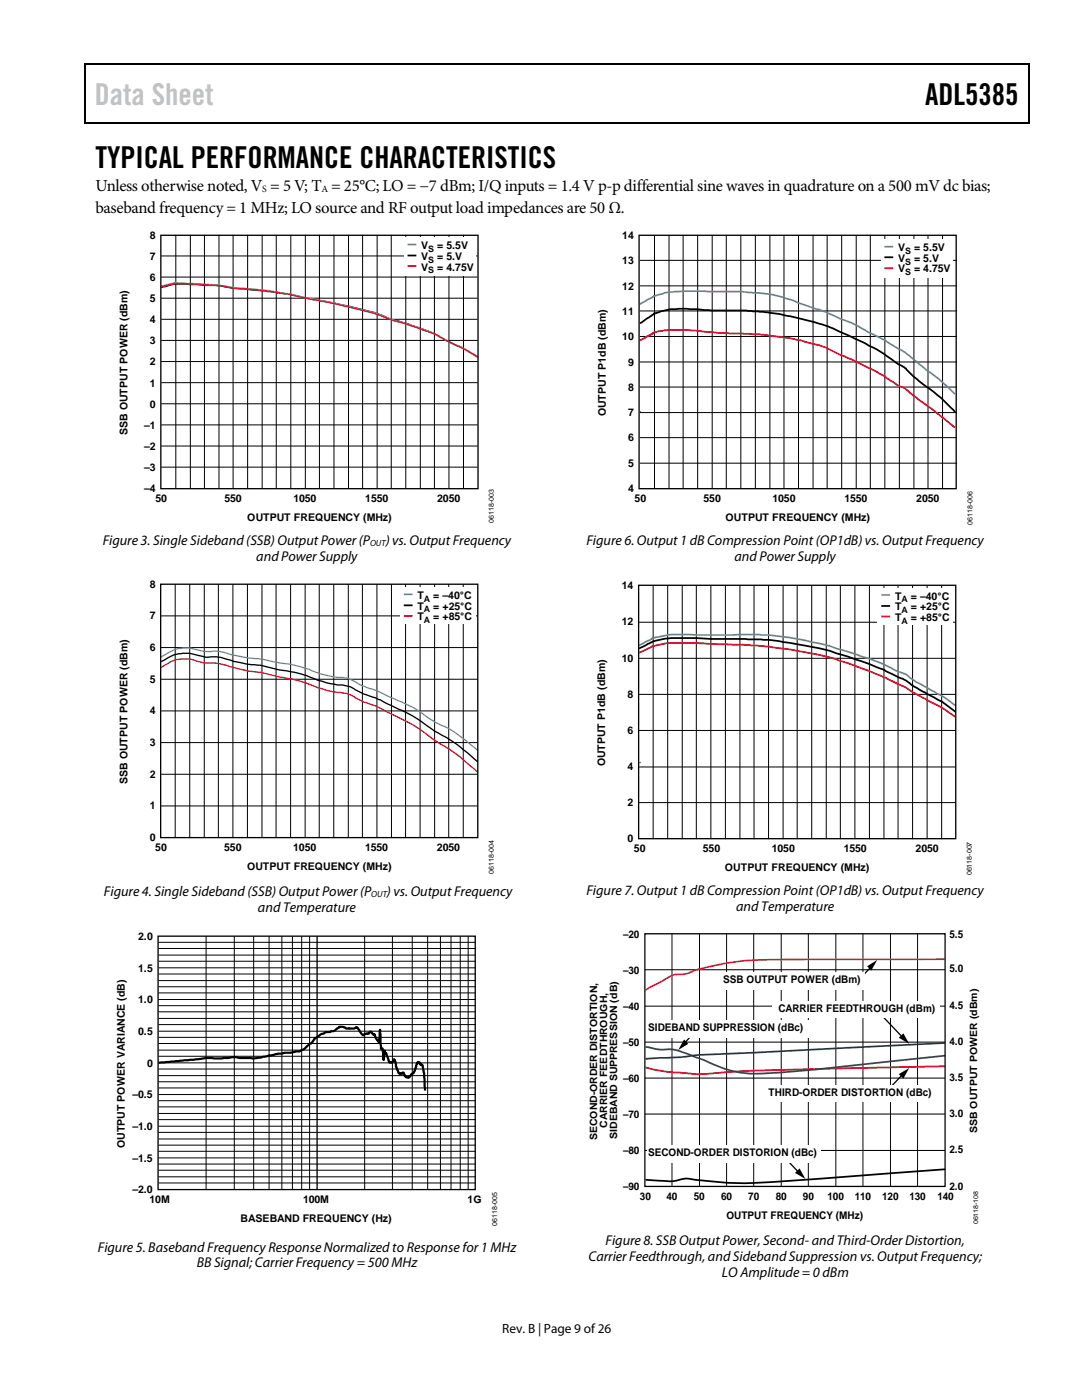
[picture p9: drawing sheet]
<svg xmlns="http://www.w3.org/2000/svg" width="216mm" height="279mm" viewBox="0 0 216 279" stroke-linecap="round" stroke-linejoin="round" font-family="sans-serif">
<path d="M16.9 12.7h.2v1h-.2zM16.9 12.7h.2v.3h-.2zM82.5 12.7h.3v.3h-.3zM205.1 12.7h.3v1h-.3zM205.1 12.7h.3v.3h-.3zM16.9 24.4h.2v.2h-.2zM82.3 24.4h.2v.2h-.2zM205.1 24.4h.3v.2h-.3z" fill="#000"/>
<path d="M17 13.7v10.7M17.1 12.8h65.4M82.8 12.8h122.3M205.2 13.7v10.7M17.1 24.5h188" fill="none" stroke="#000" stroke-width=".25"/>
<g fill="none" stroke="#000" stroke-width=".2">
<path d="M32.2 59.5h63.1M32.2 55.3h63.1M32.2 51.1h63.1M35.1 46.9v50.5M38 46.9v50.5M40.8 46.9v50.5M43.7 46.9v50.5M46.5 46.9v50.5M49.4 46.9v50.5M52.3 46.9v50.5M55.1 46.9v50.5M58 46.9v50.5"/>
<path d="M60.9 46.9v50.5M63.7 46.9v50.5M66.6 46.9v50.5M69.5 46.9v50.5M72.4 46.9v50.5M75.3 46.9v50.5M78.1 46.9v50.5M81 46.9v50.5M83.9 46.9v50.5M86.7 46.9v50.5M89.6 46.9v50.5M92.5 46.9v50.5"/>
<path d="M32.2 76.4h63.1M32.2 72.2h63.1M32.2 67.9h63.1M32.2 63.7h63.1M32.2 93.2h63.1M32.2 89h63.1M32.2 84.8h63.1M32.2 80.6h63.1"/>
</g>
<path d="M32.1 47h63.3v50.5h-63.3zM32.2 57.3l.9-.2a9.9 9.9 0 0 1 4.9-.3l2.8 .2a18.6 18.6 0 0 1 5.7 .6l8.4 .7 .4 .2 2.4 .2 2.4 .6 7.9 1.5a39.2 39.2 0 0 1 9.4 2.7l3.9 1.1 4 1.5a9.1 9.1 0 0 1 3.5 1.8l1.5 .7a19.9 19.9 0 0 1 5 2.7" fill="none" stroke="#000" stroke-width=".26"/>
<path d="M32.2 57.1l.9-.1a9.2 9.2 0 0 1 4.6-.4l1.7 .1a53.7 53.7 0 0 1 8.6 .9l5.5 .4 4.5 .7 3.6 .9a124.2 124.2 0 0 1 14 3.2 26.9 26.9 0 0 0 5.4 1.8l4.3 1.5a9.1 9.1 0 0 1 3.5 1.8l3.7 1.6 2.8 1.7" fill="none" stroke="#6c85b1" stroke-width=".35"/>
<path d="M32.2 57.2l2.6-.7 1.2 .1a70.7 70.7 0 0 1 9.8 .7l1.5 .3h1.4l6.5 .7 .2 .2 1.9 .1 2.1 .6a146.1 146.1 0 0 1 16.2 3.6l2.5 1a34.8 34.8 0 0 1 6.2 2l.8 .3a15.2 15.2 0 0 1 4.1 1.9l4 2 2.1 1.2" fill="none" stroke="#da1429" stroke-width=".26"/>
<path d="M80.6 47.4h14.3v7.6h-14.3z" fill="#fff"/>
<path d="M81.3 48.8h1.8" fill="none" stroke="#6c85b1" stroke-width=".35"/>
<path d="M81.3 51h1.8" fill="none" stroke="#000" stroke-width=".35"/>
<path d="M81.3 53.1h1.8" fill="none" stroke="#db0029" stroke-width=".35"/>
<g fill="none" stroke="#000" stroke-width=".2">
<path d="M35 116.6v50.6M37.9 116.6v50.6M40.8 116.6v50.6M43.6 116.6v50.6M46.5 116.6v50.6M49.4 116.6v50.6M52.3 116.6v50.6M55.1 116.6v50.6M58 116.6v50.6M60.9 116.6v50.6M63.7 116.6v50.6M66.6 116.6v50.6"/>
<path d="M69.5 116.6v50.6M72.3 116.6v50.6M75.2 116.6v50.6M78.1 116.6v50.6M80.9 116.6v50.6M83.8 116.6v50.6M86.7 116.6v50.6M89.5 116.6v50.6M92.4 116.6v50.6M32.1 135.6h63.2M32.1 129.2h63.2M32.1 122.9h63.2"/>
<path d="M32.1 154.5h63.2M32.1 148.2h63.2M32.1 141.9h63.2M32.1 160.8h63.2"/>
</g>
<path d="M32.1 132l.4-.1a8.2 8.2 0 0 1 7.6-1l1.4 .3a9.6 9.6 0 0 1 5 .8l3.2 .6a21.8 21.8 0 0 1 6.1 1.1 24.3 24.3 0 0 1 7.9 2.1 17.2 17.2 0 0 0 4.7 .9l1.5 .4 .7 .3a25.4 25.4 0 0 0 5.3 2.3l2.9 1.5a32.2 32.2 0 0 1 7.9 4.7l.7 .4a33 33 0 0 1 7.9 5.8" fill="none" stroke="#000" stroke-width=".26"/>
<path d="M32.1 133.2a7.8 7.8 0 0 1 3.6-1.6 6.9 6.9 0 0 1 3.6 .4 9.7 9.7 0 0 0 3.6 .3l2.9 .7a24.3 24.3 0 0 0 6.5 1.2l5 1.2a28.1 28.1 0 0 1 6.4 1.9 24 24 0 0 0 5.4 1.1l1.5 .6a15.5 15.5 0 0 0 4.6 2l2.1 1.1a40 40 0 0 1 9.8 5.8l.3 .3a34.7 34.7 0 0 1 7.9 6" fill="none" stroke="#db0029" stroke-width=".26"/>
<path d="M79.9 117.2h15v7.4h-15z" fill="#fff"/>
<path d="M127.7 60.7l2.6-1.5a13.8 13.8 0 0 1 6-1.1l7.1 .1a26.7 26.7 0 0 1 5.9 .2l1.2 .1a20.9 20.9 0 0 1 8.7 1.9l2.8 1a26.5 26.5 0 0 1 5.7 2.2 23.2 23.2 0 0 1 5.7 2.8l3.2 1.5 1.9 1.3a17.7 17.7 0 0 1 4.8 3.4l4.1 3.1 3.1 3M80.6 118.6h1.7" fill="none" stroke="#6c85b1" stroke-width=".35"/>
<path d="M127.7 64.5l2.4-1.6a7.5 7.5 0 0 1 3.3-1.1 36.4 36.4 0 0 1 8.6 .2h6.9l1.8 .1a32.9 32.9 0 0 1 7 1l5 1.2a40.4 40.4 0 0 1 7.9 3.3 35 35 0 0 1 6.4 3.5l2.1 1.5a8.1 8.1 0 0 1 3.2 2.5l2.5 2.1a32.1 32.1 0 0 1 5.8 5.1M80.6 120.8h1.7" fill="none" stroke="#000" stroke-width=".35"/>
<path d="M127.7 67.9l2.6-1.4 .1-.1a21.4 21.4 0 0 1 7.3-.5 104.8 104.8 0 0 0 12 .7l2.3 .2a47.3 47.3 0 0 1 13.2 2.8l1.8 .9a55.2 55.2 0 0 1 12.1 6.4l.6 .3a7.1 7.1 0 0 1 2.6 1.8l4 2.9 4.2 3.4M80.6 122.9h1.7" fill="none" stroke="#db0029" stroke-width=".35"/>
<path d="M32.1 131.2l.7-.5a7.6 7.6 0 0 1 7.3-.8l1.4 .1a10.7 10.7 0 0 1 5 .7l3.6 .6a25.1 25.1 0 0 1 5.7 1 33.7 33.7 0 0 1 8.6 2.3l2.9 .6a5.6 5.6 0 0 1 4.3 1.3l1.4 .6a41.5 41.5 0 0 1 6.5 2.8 24.4 24.4 0 0 1 6.5 3.7l1.1 .6a24.4 24.4 0 0 1 7.5 5l.7 .6" fill="none" stroke="#6c85b1" stroke-width=".26"/>
<path d="M127.5 47h63.3v50.5h-63.3zM127.7 82.3h.1M32.1 116.6h63.2v50.6h-63.2zM31.5 186.8h63.3v50.6h-63.3zM63.3 186.8v50.6" fill="none" stroke="#000" stroke-width=".26"/>
<g fill="none" stroke="#000" stroke-width=".2">
<path d="M127.7 57.1h63.3M127.7 52h63.3M130.6 47v50.5M133.5 47v50.5M136.3 47v50.5M139.2 47v50.5M142.1 47v50.5M144.9 47v50.5M147.8 47v50.5M150.7 47v50.5M153.6 47v50.5M156.4 47v50.5"/>
<path d="M159.3 47v50.5M162.2 47v50.5M165 47v50.5M167.9 47v50.5M170.8 47v50.5M173.7 47v50.5M176.6 47v50.5M179.5 47v50.5M182.4 47v50.5M185.2 47v50.5M188.1 47v50.5M127.7 77.2h63.3"/>
<path d="M127.7 72.2h63.3M127.7 67.1h63.3M127.7 62.1h63.3M127.7 92.4h63.3M127.7 87.3h63.3M127.7 82.3h63.3M31.6 198.2h63.3M31.6 196.9h63.3M31.6 195.7h63.3M31.6 194.4h63.3M31.6 191.8h63.3M31.6 190.6h63.3"/>
<path d="M31.6 189.3h63.3M31.6 188.1h63.3M31.6 199.5h63.3M31.6 193.2h63.3M41.1 186.8v50.6M46.7 186.8v50.6M50.6 186.8v50.6M53.7 186.8v50.6M56.2 186.8v50.6M58.4 186.8v50.6M60.2 186.8v50.6M61.8 186.8v50.6"/>
<path d="M72.8 186.8v50.6M78.3 186.8v50.6M82.3 186.8v50.6M85.3 186.8v50.6M87.9 186.8v50.6M90 186.8v50.6M91.8 186.8v50.6M93.4 186.8v50.6M31.6 219.7h63.3M31.6 217.1h63.3M31.6 215.9h63.3M31.6 214.7h63.3"/>
<path d="M31.6 213.3h63.3M31.6 210.8h63.3M31.6 209.6h63.3M31.6 208.3h63.3M31.6 207h63.3M31.6 204.5h63.3M31.6 203.2h63.3M31.6 201.9h63.3M31.6 200.7h63.3M31.6 218.4h63.3M31.6 212.1h63.3M31.6 205.8h63.3"/>
<path d="M31.6 236.1h63.3M31.6 234.9h63.3M31.6 233.5h63.3M31.6 232.3h63.3M31.6 229.8h63.3M31.6 228.5h63.3M31.6 227.3h63.3M31.6 226h63.3M31.6 223.4h63.3M31.6 222.2h63.3M31.6 220.9h63.3M31.6 231.1h63.3"/>
<path d="M31.6 224.8h63.3"/>
</g>
<path d="M31.6 212.1l7.4-.7a19.4 19.4 0 0 1 5.2-.2h.9a6.8 6.8 0 0 1 3.1 0 18.2 18.2 0 0 0 6.2-.7l1-.2 3.5-.4a4.2 4.2 0 0 0 2.9-1.6l.4-.1 .4-.6a.77 .77 0 0 1 .7-.6l.9-.7 .4-.1a1.14 1.14 0 0 1 1.1-.2l.4-.2a2.57 2.57 0 0 0 1.6-.8l.7-.1 .7 .4h1.6l.2-.2a.53 .53 0 0 1 .7 .4l.4 .6a.53 .53 0 0 0 .7 .4l.1-.2 .5-.1a.35 .35 0 0 0 .4 0 .35 .35 0 0 0 .1-.3 .45 .45 0 0 1 .5 .4l.5 .2 .2 .8 .3 .3h.2l.2 .5 .1-2.6 .2 3.8h.4l.1 2.2 .2-1.8 .2 .5h.2l.4 1.2a.48 .48 0 0 0 .5 .6l.1 .1 .3-.2 .2-.5 .1 .1 .6 2a.89 .89 0 0 0 .8 .8l.2-.3h.2a1.02 1.02 0 0 0 1.1 1v-.2h.2l.3-.4 .1 .1 .6-.8 .3-1.4 .3-.4 .1 .2 .3-.1v.3l.2 .3h.3l.1 .5a9.5 9.5 0 0 1 .3 3.6l.1 .9" fill="none" stroke="#000" stroke-width=".44"/>
<path d="M175.8 47.7h14.3v7.8h-14.3z" fill="#fff"/>
<path d="M176.5 49.2h1.7M127.5 128.8l2.7-1.4a21.9 21.9 0 0 1 5.9-.8h14.8a64.9 64.9 0 0 1 18.3 3.5l2.8 .9a47 47 0 0 1 7.5 3.1l.4 .2a3.4 3.4 0 0 1 1.9 1.1l.9 .6 5.2 2.8 2.8 2.1" fill="none" stroke="#6c85b1" stroke-width=".35"/>
<path d="M176.5 51.3h1.7M127.5 129.4l.7-.3a12.2 12.2 0 0 1 7.9-1.8l14.2 .3a25.2 25.2 0 0 1 6 .5l1.4 .2a55.8 55.8 0 0 1 12.9 3.3 49.4 49.4 0 0 1 7.6 3l.7 .4a9.4 9.4 0 0 1 3.5 2l2.6 1.5a28 28 0 0 1 5.7 3.6" fill="none" stroke="#000" stroke-width=".35"/>
<path d="M176.5 53.5h1.7M127.5 130.3l1.1-.5a10 10 0 0 1 3.8-1.3l.8-.2h5.7l12 .5a114.7 114.7 0 0 1 15.4 2.6 85.7 85.7 0 0 1 13.4 5.3l1.2 .6 1.2 .8 2.9 1.6a26.4 26.4 0 0 1 5.7 3.4" fill="none" stroke="#db0029" stroke-width=".35"/>
<g fill="none" stroke="#000" stroke-width=".2">
<path d="M130.3 116.9v50.6M133.2 116.9v50.6M136.1 116.9v50.6M138.9 116.9v50.6M141.8 116.9v50.6M144.7 116.9v50.6M147.6 116.9v50.6M150.5 116.9v50.6M153.4 116.9v50.6M156.3 116.9v50.6M159.1 116.9v50.6M162 116.9v50.6"/>
<path d="M164.9 116.9v50.6M167.7 116.9v50.6M170.6 116.9v50.6M173.5 116.9v50.6M176.4 116.9v50.6M179.2 116.9v50.6M182.1 116.9v50.6M185 116.9v50.6M187.9 116.9v50.6M127.5 138.6h63.2M127.5 131.4h63.2M127.5 124.2h63.2"/>
<path d="M127.5 153.1h63.2M127.5 145.8h63.2M127.5 160.2h63.2"/>
</g>
<path d="M127.4 116.8h63.3v50.6h-63.3zM127.6 152.2h.1" fill="none" stroke="#000" stroke-width=".26"/>
<path d="M175.2 117.3h15v7.4h-15z" fill="#fff"/>
<path d="M175.9 118.7h1.7" fill="none" stroke="#6c85b1" stroke-width=".35"/>
<path d="M175.9 120.9h1.7" fill="none" stroke="#000" stroke-width=".35"/>
<path d="M175.9 123h1.7" fill="none" stroke="#db0029" stroke-width=".35"/>
<g fill="none" stroke="#000" stroke-width=".2">
<path d="M128.7 193.5h59.9M134.1 186.4v50.4M139.6 186.4v50.4M145 186.4v50.4M150.4 186.4v50.4M155.9 186.4v50.4M161.3 186.4v50.4M166.8 186.4v50.4M172.2 186.4v50.4M177.7 186.4v50.4M183.1 186.4v50.4M128.7 200.8h59.9"/>
<path d="M128.7 208h59.9M128.7 215.2h59.9M128.7 222.3h59.9M128.7 229.6h59.9"/>
</g>
<path d="M188.5 233.4l-10.7 .8a626.9 626.9 0 0 1-30.3 1.9l-7.8-.5a9.3 9.3 0 0 0-4.3-.1 14.8 14.8 0 0 1-4.9 .1l-1.6-.1" fill="none" stroke="#000" stroke-width=".34"/>
<path d="M188.5 212.8l-17.4 .4a429.8 429.8 0 0 0-31.4 1.2l-1.6-.1a44.4 44.4 0 0 1-9.2-1.2" fill="none" stroke="#db0029" stroke-width=".34"/>
<path d="M128.9 208.9a11.5 11.5 0 0 0 5 .5 38.4 38.4 0 0 1 8.4 3 20.7 20.7 0 0 0 11.1 1.8 981.9 981.9 0 0 0 35.1-3.5" fill="none" stroke="#008240" stroke-width=".34"/>
<path d="M188.5 208.2l-41 2a94.6 94.6 0 0 0-12.6 .8l-6 .3" fill="none" stroke="#0a347d" stroke-width=".34"/>
<path d="M188.5 191.4l-29.9 .1a69 69 0 0 0-16 1.2l-.9 .2a19.3 19.3 0 0 0-4.7 1.4l-.5 .1a5.1 5.1 0 0 0-4 1.2l-3.6 2" fill="none" stroke="#fe660d" stroke-width=".34"/>
<path d="M128.7 186.4h59.9v50.4h-59.9zM173.8 193l-2.4 2.5M139 205.6l-2.4 2.6M175.7 202.4l4.4 4.6M180.1 214.5l-2.4 2.5M157 231.4l2.4 2.6" fill="none" stroke="#000" stroke-width=".26"/>
<path d="M173 192.8l2-1.2-1.1 2.1zM136.5 207.5l.8 .8-2 1.3zM179.3 207.1l1-.9 1.1 2.1zM179.3 214.4l2.1-1.3-1.1 2.1zM158.6 234.1l.9-.9 1.2 2.1z" fill="#000"/>
<g fill="#fff">
<path d="M143.7 194.1h28.7v3.4h-28.7z"/>
<path d="M154.1 199.8h33.4v3.4h-33.4z"/>
<path d="M151.8 216.6h34.9v3.3h-34.9z"/>
<path d="M129.1 203.6h32.9v3.4h-32.9z"/>
<path d="M129.2 228.5h34.6v3.5h-34.6z"/>
</g>
<text font-size="6" fill="#c1c1c1" x="18.9" y="20.9">Data Sheet</text>
<g font-size="6">
<text x="184.6" y="20.9">ADL5385</text>
<text x="19" y="33.6">TYPICAL PERFORMANCE CHARACTERISTICS</text>
</g>
<g font-size="3.3">
<text x="19" y="38.1">Unless otherwise noted, V = 5 V; T = 25°C; LO = −7 dBm; I/Q inputs = 1.4 V p-p differential sine waves in quadrature on a 500 mV dc bias;</text>
<text x="19.1" y="42.4">baseband frequency = 1 MHz; LO source and RF output load impedances are 50 Ω.</text>
</g>
<g font-size="2.8">
<text x="20.5" y="108.8">Figure 3. Single Sideband (SSB) Output Power (P</text>
<text x="51.1" y="112">and Power Supply</text>
<text x="77" y="108.8">) vs. Output Frequency</text>
<text x="117" y="108.8">Figure 6. Output 1 dB Compression Point (OP1dB) vs. Output Frequency</text>
<text x="146.6" y="112">and Power Supply</text>
<text x="20.7" y="178.8">Figure 4. Single Sideband (SSB) Output Power (P</text>
<text x="77.2" y="178.8">) vs. Output Frequency</text>
<text x="117" y="178.6">Figure 7. Output 1 dB Compression Point (OP1dB) vs. Output Frequency</text>
<text x="51.5" y="182">and Temperature</text>
<text x="146.9" y="181.8">and Temperature</text>
<text x="19.5" y="249.8">Figure 5. BasebandFrequency Response Normalized to Response for 1 MHz</text>
<text x="117.4" y="251.7">Carrier Feedthrough, and Sideband Suppression vs. Output Frequency;</text>
<text x="120.8" y="248.5">Figure 8. SSB Output Power, Second- and Third-Order Distortion,</text>
<text x="39.2" y="252.9">BB Signal;Carrier Frequency = 500 MHz</text>
<text x="144.1" y="254.8">LO Amplitude = 0 dBm</text>
</g>
<text font-size="2.7" x="100.2" y="266">Rev. B | Page 9 of26</text>
<g font-size="2.1">
<text x="29.9" y="47.7">8</text>
<text x="124.2" y="47.7">14</text>
<text x="29.9" y="51.9">7</text>
<text x="84.1" y="49.8">V</text>
<text x="84.1" y="51.9">V</text>
<text x="84.1" y="54">V</text>
<text x="87.3" y="49.8">= 5.5V</text>
<text x="87.3" y="51.9">= 5.V</text>
<text x="87.3" y="54">= 4.75V</text>
<text x="124.2" y="52.7">13</text>
<text x="179.2" y="50.2">V</text>
<text x="179.2" y="52.3">V</text>
<text x="182.4" y="50.2">= 5.5V</text>
<text x="182.4" y="52.3">= 5.V</text>
<text x="29.9" y="56.1">6</text>
<text x="124.2" y="57.8">12</text>
<text x="179.2" y="54.4">V</text>
<text x="182.4" y="54.4">= 4.75V</text>
<text x="29.9" y="64.5">4</text>
<text x="29.9" y="60.3">5</text>
<text x="124.2" y="62.8">11</text>
<text x="29.9" y="68.7">3</text>
<text x="124.2" y="67.9">10</text>
<text x="29.9" y="77.1">1</text>
<text x="29.9" y="72.9">2</text>
<text x="125.3" y="72.9">9</text>
<text x="29.9" y="81.3">0</text>
<text x="120.9" y="83.1" transform="rotate(-90 120.9 83.1)">OUTPUT P1dB (dBm)</text>
<text x="125.3" y="83.1">7</text>
<text x="125.3" y="78">8</text>
<text x="25.5" y="86.8" transform="rotate(-90 25.5 86.8)">SSB OUTPUT POWER (dBm)</text>
<text x="28.7" y="89.8">–2</text>
<text x="28.7" y="85.6">–1</text>
<text x="125.3" y="88.1">6</text>
<text x="28.7" y="94">–3</text>
<text x="125.3" y="93.2">5</text>
<text x="28.7" y="98.2">–4</text>
<text x="31" y="100.2">50</text>
<text x="44.8" y="100.2">550</text>
<text x="58.5" y="100.2">1050</text>
<text x="72.9" y="100.2">1550</text>
<text x="87.2" y="100.2">2050</text>
<text x="125.3" y="98.2">4</text>
<text x="126.6" y="100.2">50</text>
<text x="140.4" y="100.2">550</text>
<text x="154.1" y="100.2">1050</text>
<text x="168.5" y="100.2">1550</text>
<text x="182.8" y="100.2">2050</text>
<text x="49.3" y="104">OUTPUT FREQUENCY (MHz)</text>
<text x="144.8" y="104">OUTPUT FREQUENCY (MHz)</text>
<text x="29.9" y="117.3">8</text>
<text x="83.3" y="119.6">T</text>
<text x="86.5" y="119.6">= –40°C</text>
<text x="124" y="117.6">14</text>
<text x="178.6" y="119.7">T</text>
<text x="181.8" y="119.7">= –40°C</text>
<text x="29.9" y="123.6">7</text>
<text x="83.3" y="121.7">T</text>
<text x="83.3" y="123.8">T</text>
<text x="86.5" y="121.7">= +25°C</text>
<text x="86.5" y="123.8">= +85°C</text>
<text x="124" y="124.8">12</text>
<text x="178.6" y="121.8">T</text>
<text x="178.6" y="123.9">T</text>
<text x="181.8" y="121.8">= +25°C</text>
<text x="181.8" y="123.9">= +85°C</text>
<text x="29.9" y="129.9">6</text>
<text x="29.9" y="136.3">5</text>
<text x="124" y="132">10</text>
<text x="29.9" y="142.6">4</text>
<text x="125.2" y="139.2">8</text>
<text x="29.9" y="148.9">3</text>
<text x="125.2" y="146.5">6</text>
<text x="29.9" y="155.2">2</text>
<text x="120.8" y="153" transform="rotate(-90 120.8 153)">OUTPUT P1dB (dBm)</text>
<text x="125.2" y="153.7">4</text>
<text x="25.4" y="156.5" transform="rotate(-90 25.4 156.5)">SSB OUTPUT POWER (dBm)</text>
<text x="29.9" y="161.5">1</text>
<text x="125.2" y="160.9">2</text>
<text x="29.9" y="167.8">0</text>
<text x="31" y="169.9">50</text>
<text x="44.7" y="169.9">550</text>
<text x="49.3" y="173.6">OUTPUT FREQUENCY (MHz)</text>
<text x="58.5" y="169.9">1050</text>
<text x="72.9" y="169.9">1550</text>
<text x="87.2" y="169.9">2050</text>
<text x="125.2" y="168.1">0</text>
<text x="126.5" y="170.1">50</text>
<text x="140.3" y="170.1">550</text>
<text x="144.7" y="173.9">OUTPUT FREQUENCY (MHz)</text>
<text x="154" y="170.1">1050</text>
<text x="168.4" y="170.1">1550</text>
<text x="182.7" y="170.1">2050</text>
<text x="27.6" y="187.6">2.0</text>
<text x="124.3" y="187.2">–20</text>
<text x="189.4" y="187.2">5.5</text>
<text x="27.6" y="193.9">1.5</text>
<text x="124.3" y="194.3">–30</text>
<text x="144.3" y="196.3">SSB OUTPUT POWER (dBm)</text>
<text x="189.4" y="194.1">5.0</text>
<text x="27.6" y="200.2">1.0</text>
<text x="124.3" y="201.5">–40</text>
<text x="155.3" y="202">CARRIER FEEDTHROUGH (dBm)</text>
<text x="189.4" y="201.3">4.5</text>
<text x="27.6" y="206.5">0.5</text>
<text x="124.3" y="208.7">–50</text>
<text x="129.3" y="205.8">SIDEBAND SUPPRESSION (dBc)</text>
<text x="189.4" y="208.5">4.0</text>
<text x="29.3" y="212.9">0</text>
<text x="124.3" y="215.9">–60</text>
<text x="189.4" y="215.7">3.5</text>
<text x="26.4" y="219.2">–0.5</text>
<text x="153.4" y="218.7">THIRD-ORDER DISTORTION (dBc)</text>
<text x="26.4" y="225.5">–1.0</text>
<text x="124.3" y="223.1">–70</text>
<text x="189.4" y="222.9">3.0</text>
<text x="24.9" y="229.1" transform="rotate(-90 24.9 229.1)">OUTPUT POWER VARIANCE (dB)</text>
<text x="26.4" y="231.8">–1.5</text>
<text x="124.3" y="230.3">–80</text>
<text x="129.3" y="230.8">SECOND-ORDER DISTORION (dBc)</text>
<text x="189.4" y="230.1">2.5</text>
<text x="26.4" y="238.1">–2.0</text>
<text x="124.3" y="237.6">–90</text>
<text x="127.7" y="239.5">30</text>
<text x="133" y="239.5">40</text>
<text x="138.4" y="239.5">50</text>
<text x="143.9" y="239.5">60</text>
<text x="149.3" y="239.5">70</text>
<text x="154.8" y="239.5">80</text>
<text x="160.2" y="239.5">90</text>
<text x="165.1" y="239.5">100</text>
<text x="170.6" y="239.5">110</text>
<text x="176" y="239.5">120</text>
<text x="181.5" y="239.5">130</text>
<text x="187.1" y="239.5">140</text>
<text x="189.4" y="237.6">2.0</text>
<text x="29.8" y="240.1">10M</text>
<text x="48" y="243.9">BASEBAND FREQUENCY (Hz)</text>
<text x="60.5" y="240.1">100M</text>
<text x="93.3" y="240.1">1G</text>
<text x="144.9" y="243.4">OUTPUT FREQUENCY (MHz)</text>
</g>
<g font-size="2">
<text x="119.1" y="227.5" transform="rotate(-90 119.1 227.5)">SECOND-ORDER DISTORTION,</text>
<text x="121.1" y="225" transform="rotate(-90 121.1 225)">CARRIER FEEDTHROUGH,</text>
<text x="123.1" y="227.3" transform="rotate(-90 123.1 227.3)">SIDEBAND SUPPRESSION (dB)</text>
<text x="195" y="226.2" transform="rotate(-90 195 226.2)">SSB OUTPUT POWER (dBm)</text>
</g>
<g font-size="1.9">
<text x="52.3" y="38.3">S</text>
<text x="64.1" y="38.3">A</text>
</g>
<g font-size="1.8">
<text x="85.5" y="50.3">S</text>
<text x="85.5" y="52.4">S</text>
<text x="180.6" y="50.7">S</text>
<text x="180.6" y="52.8">S</text>
<text x="85.5" y="54.5">S</text>
<text x="180.6" y="54.9">S</text>
<text x="73.8" y="109">OUT</text>
<text x="84.6" y="120.1">A</text>
<text x="84.6" y="122.2">A</text>
<text x="84.6" y="124.3">A</text>
<text x="179.9" y="120.2">A</text>
<text x="179.9" y="122.3">A</text>
<text x="179.9" y="124.4">A</text>
<text x="74.1" y="179">OUT</text>
</g>
<g font-size="1.4">
<text x="98.5" y="104.3" transform="rotate(-90 98.5 104.3)">06118-003</text>
<text x="194" y="104.8" transform="rotate(-90 194 104.8)">06118-006</text>
<text x="98.6" y="174.4" transform="rotate(-90 98.6 174.4)">06118-004</text>
<text x="193.9" y="174.7" transform="rotate(-90 193.9 174.7)">06118-007</text>
<text x="99.2" y="244.7" transform="rotate(-90 99.2 244.7)">06118-005</text>
</g>
<text font-size="1.3" x="195.2" y="244.4" transform="rotate(-90 195.2 244.4)">06118-108</text>
</svg>
